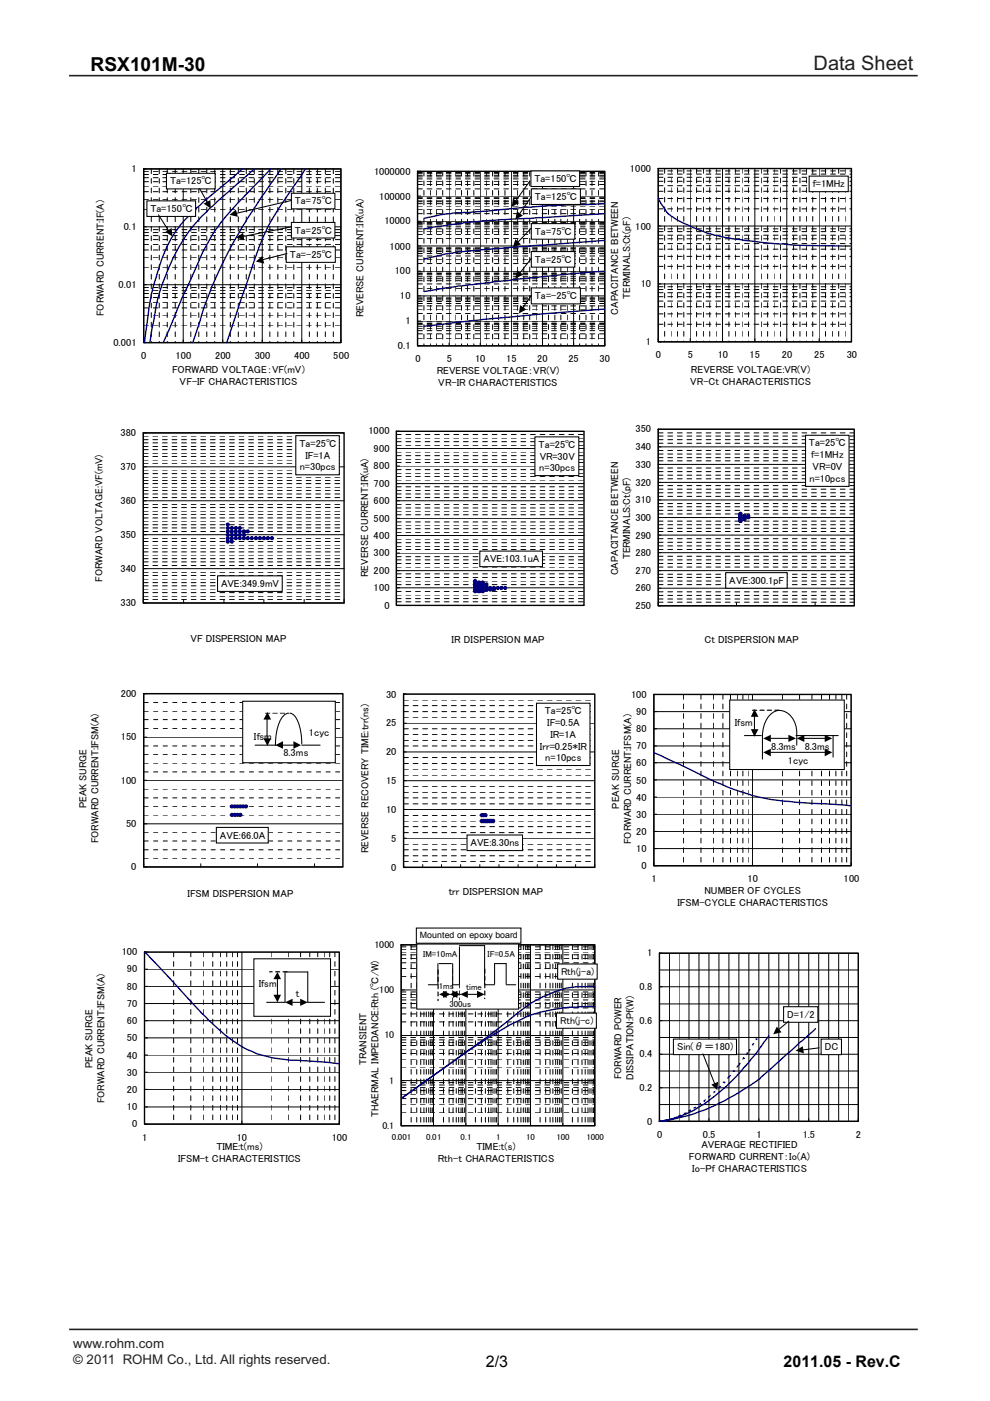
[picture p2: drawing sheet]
<svg xmlns="http://www.w3.org/2000/svg" width="210mm" height="297mm" viewBox="0 0 210 297" stroke-linecap="round" stroke-linejoin="round" font-family="sans-serif">
<path d="M14.6 16h180M14.7 281.9h180" fill="none" stroke="#231f20" stroke-width=".34"/>
<path d="M30.5 147.1h42.2v36.7h-42.2z" fill="#fff"/>
<g fill="none" stroke="#000" stroke-width=".21" stroke-dasharray="1 1 1 1 1 1 1 1" stroke-linecap="butt">
<path d="M30.5 159.9h42.2M30.5 158.2h42.2M30.5 154.4h42.2M30.5 152.6h42.2M30.5 150.8h42.2M30.5 148.9h42.2M30.5 178.3h42.2M30.5 176.4h42.2M30.5 172.8h42.2M30.5 170.9h42.2M30.5 169.2h42.2M30.5 167.3h42.2"/>
<path d="M30.5 163.7h42.2M30.5 161.8h42.2M30.5 181.9h42.2M30.5 180.2h42.2"/>
</g>
<path d="M30.5 156.3h42.2M72.7 147.1h-42.2v36.7h.7M30.5 174.7h42.2M30.5 165.4h42.2M30.5 183.1v.7h42.2M42.6 183.1v.7M54.6 183.1v.7M66.7 183.1v.7" fill="none" stroke="#000" stroke-width=".21"/>
<path d="M30.5 147.1h42.2v36.7h-42.2z" fill="none" stroke="#000" stroke-width=".29"/>
<g fill="#000080" stroke="#000080" stroke-width=".29">
<circle cx="49.2" cy="172.8" r=".29"/>
<circle cx="49.8" cy="172.8" r=".32"/>
<circle cx="50.4" cy="172.8" r=".31"/>
<circle cx="51" cy="172.8" r=".31"/>
<circle cx="49.2" cy="171" r=".29"/>
<circle cx="49.8" cy="171" r=".32"/>
<circle cx="50.4" cy="171" r=".31"/>
<circle cx="51" cy="171" r=".31"/>
<circle cx="51.6" cy="171" r=".31"/>
<circle cx="52.2" cy="171" r=".31"/>
</g>
<path d="M45.9 175.4h11v3.3h-11z" fill-rule="evenodd" fill="#fff" stroke="#000" stroke-width=".22"/>
<path d="M85.6 147.2h40.6v36.7h-40.6z" fill="#fff"/>
<g fill="none" stroke="#000" stroke-width=".21" stroke-dasharray="1 1 1 1 1 1 1 1">
<path d="M85.6 158.2h40.6M85.6 157h40.6M85.6 155.7h40.6M85.6 154.5h40.6M85.6 152.1h40.6M85.6 150.9h40.6M85.6 149.6h40.6M85.6 148.4h40.6M85.6 179h40.6M85.6 176.5h40.6M85.6 175.3h40.6M85.6 174.1h40.6"/>
<path d="M85.6 172.9h40.6M85.6 170.4h40.6M85.6 169.2h40.6M85.6 168h40.6M85.6 166.7h40.6M85.6 164.3h40.6M85.6 163.1h40.6M85.6 161.9h40.6M85.6 160.6h40.6M85.6 182.6h40.6M85.6 181.4h40.6M85.6 180.2h40.6"/>
</g>
<g fill="none" stroke="#000" stroke-width=".21">
<path d="M85.6 159.4h40.6M85.6 153.3h40.6M126.2 147.2h-40.6v36.7h.6M85.6 177.7h40.6M85.6 171.6h40.6M85.6 165.5h40.6M85.6 183.3v.6h40.6v-.6M89.7 183.3v.6M93.6 183.3v.6M97.7 183.3v.6M101.8 183.3v.6M105.8 183.3v.6"/>
<path d="M109.9 183.3v.6M114 183.3v.6M118 183.3v.6M122.1 183.3v.6"/>
</g>
<path d="M85.6 147.2h40.6v36.7h-40.6z" fill="none" stroke="#000" stroke-width=".29"/>
<g fill="#000080" stroke="#000080" stroke-width=".29">
<circle cx="102.2" cy="174.1" r=".33"/>
<circle cx="102.6" cy="174.1" r=".31"/>
<circle cx="103" cy="174.1" r=".31"/>
<circle cx="103.4" cy="174.1" r=".33"/>
<circle cx="103.8" cy="174.1" r=".33"/>
<circle cx="104.2" cy="174.1" r=".33"/>
<circle cx="104.6" cy="174.1" r=".31"/>
<circle cx="102.2" cy="172.8" r=".31"/>
<circle cx="102.6" cy="172.8" r=".28"/>
<circle cx="103" cy="172.8" r=".28"/>
</g>
<g fill="#fff" stroke="#000" stroke-width=".22">
<path d="M99.1 177h11.7v3.3h-11.7z" fill-rule="evenodd"/>
<path d="M113.8 149.1h11.3v13.2h-11.3z" fill-rule="evenodd"/>
</g>
<path d="M30.5 35.8h41.8v36.8h-41.8z" fill="#fff"/>
<g fill="none" stroke="#000" stroke-width=".21" stroke-dasharray="1 1 1 1 1 1 1 1">
<path d="M30.5 39.5h41.8M30.5 38.5h41.8M30.5 37.7h41.8M30.5 37h41.8M30.5 36.3h41.8M32.1 35.8v36.8M33.8 35.8v36.8M35.5 35.8v36.8M37.2 35.8v36.8M40.5 35.8v36.8M42.2 35.8v36.8M43.9 35.8v36.8"/>
<path d="M45.6 35.8v36.8M48.9 35.8v36.8M50.5 35.8v36.8M52.2 35.8v36.8M53.9 35.8v36.8M57.2 35.8v36.8M58.9 35.8v36.8M60.6 35.8v36.8M62.3 35.8v36.8M65.6 35.8v36.8M67.3 35.8v36.8M69 35.8v36.8"/>
<path d="M70.7 35.8v36.8M30.5 56.6h41.8M30.5 54.5h41.8M30.5 53h41.8M30.5 51.8h41.8M30.5 50.8h41.8M30.5 50h41.8M30.5 49.3h41.8M30.5 48.7h41.8M30.5 44.4h41.8M30.5 42.2h41.8M30.5 40.6h41.8"/>
<path d="M30.5 68.9h41.8M30.5 66.8h41.8M30.5 65.3h41.8M30.5 64.1h41.8M30.5 63.1h41.8M30.5 62.2h41.8M30.5 61.6h41.8M30.5 61h41.8"/>
</g>
<path d="M38.9 35.8v36.8M47.2 35.8v36.8M55.6 35.8v36.8M64 35.8v36.8M30.5 48.1h41.8M30.5 72.1v.5h41.8v-36.8h-41.8v36.8h.6M30.5 60.4h41.8" fill="none" stroke="#000" stroke-width=".21"/>
<path d="M30.5 35.8h41.8v36.8h-41.8z" fill="none" stroke="#000" stroke-width=".29"/>
<path d="M51.4 35.8l-1.7 1.5a79.2 79.2 0 0 0-11.7 10.8 28 28 0 0 0-4.9 10.7 69.4 69.4 0 0 0-2.5 13.8M53.9 35.8l-3.4 3.1a109.5 109.5 0 0 0-9.7 9.2 43.7 43.7 0 0 0-8.2 20l-.9 4.5M57.4 35.8l-5 5.2a59.4 59.4 0 0 0-7.3 8.6 74.9 74.9 0 0 0-5.1 10.8l-1.6 3.3-3.8 8.9M59.6 35.8l-2.1 3.1a114.6 114.6 0 0 0-9.5 15.3l-.9 1.8a70.9 70.9 0 0 0-4.7 12.1l-1.5 4.5M64.8 35.8l-1.6 2.4a59.1 59.1 0 0 0-8.4 14.6l-6.7 19.8" fill="none" stroke="#000080" stroke-width=".29"/>
<g fill="#fff" stroke="#000" stroke-width=".22">
<path d="M60.7 52.3h10.4v3.3h-10.4z" fill-rule="evenodd"/>
<path d="M35.3 36.7h10.3v3.3h-10.3z" fill-rule="evenodd"/>
<path d="M61.8 41h9.2v3.3h-9.2z" fill-rule="evenodd"/>
<path d="M61.8 47.2h9.2v3.3h-9.2z" fill-rule="evenodd"/>
</g>
<path d="M42.3 40l1.6 2.8M60.9 53.8l-5.1 1.2M61.8 42.5l-11.6 2.7M61.8 48.1l-10.2 2" fill="none" stroke="#000" stroke-width=".22"/>
<path d="M43.2 43.2l1.4-.8 .1 1.8zM48.7 45.6l1.3-1.2 .5 1.6zM50.1 50.4l1.5-1 .2 1.5zM54.3 55.5l1.3-1.2 .4 1.6z" fill="#000"/>
<path d="M31.2 42.6h10.3v3.3h-10.3z" fill-rule="evenodd" fill="#fff" stroke="#000" stroke-width=".22"/>
<path d="M33.6 45.6l2.1 3.3" fill="none" stroke="#000" stroke-width=".22"/>
<path d="M35.1 49.2l1.3-.9 .2 1.8z" fill="#000"/>
<path d="M88.6 36.3h39.7v37h-39.7z" fill="#fff"/>
<g fill="none" stroke="#000" stroke-width=".21" stroke-dasharray="1 1 1 1 1 1 1 1">
<path d="M88.6 39.1h39.7M88.6 38.4h39.7M88.6 37.9h39.7M88.6 37.5h39.7M88.6 37.2h39.7M88.6 36.8h39.7M88.6 36.6h39.7M89.9 36.3v37M91.3 36.3v37M92.5 36.3v37M93.9 36.3v37M96.5 36.3v37"/>
<path d="M97.9 36.3v37M99.1 36.3v37M100.5 36.3v37M103.1 36.3v37M104.5 36.3v37M105.7 36.3v37M107.1 36.3v37M109.7 36.3v37M111.1 36.3v37M112.4 36.3v37M113.7 36.3v37M116.3 36.3v37"/>
<path d="M117.7 36.3v37M119 36.3v37M120.3 36.3v37M122.9 36.3v37M124.3 36.3v37M125.6 36.3v37M126.9 36.3v37M88.6 59.5h39.7M88.6 59.1h39.7M88.6 58.7h39.7M88.6 58.3h39.7M88.6 58h39.7"/>
<path d="M88.6 57.7h39.7M88.6 55.9h39.7M88.6 54.9h39.7M88.6 54.3h39.7M88.6 53.8h39.7M88.6 53.3h39.7M88.6 53h39.7M88.6 52.7h39.7M88.6 52.4h39.7M88.6 50.5h39.7M88.6 49.7h39.7M88.6 49h39.7"/>
<path d="M88.6 48.5h39.7M88.6 48.1h39.7M88.6 47.7h39.7M88.6 47.4h39.7M88.6 47.2h39.7M88.6 45.3h39.7M88.6 44.4h39.7M88.6 43.7h39.7M88.6 43.2h39.7M88.6 42.8h39.7M88.6 42.4h39.7M88.6 42.1h39.7"/>
<path d="M88.6 41.8h39.7M88.6 40h39.7M88.6 71.7h39.7M88.6 70.8h39.7M88.6 70.1h39.7M88.6 69.6h39.7M88.6 69.2h39.7M88.6 68.8h39.7M88.6 68.6h39.7M88.6 68.2h39.7M88.6 66.5h39.7M88.6 65.5h39.7"/>
<path d="M88.6 64.9h39.7M88.6 64.3h39.7M88.6 63.9h39.7M88.6 63.6h39.7M88.6 63.2h39.7M88.6 63h39.7M88.6 61.1h39.7M88.6 60.2h39.7"/>
</g>
<path d="M95.2 36.3v37M101.9 36.3v37M108.5 36.3v37M115.1 36.3v37M121.7 36.3v37M88.6 57.5h39.7M88.6 52.2h39.7M88.6 46.9h39.7M88.6 41.6h39.7M88.6 72.7v.6h39.7v-37h-39.7v37h.6M88.6 68.1h39.7M88.6 62.7h39.7" fill="none" stroke="#000" stroke-width=".21"/>
<path d="M88.6 36.3h39.7v37h-39.7z" fill="none" stroke="#000" stroke-width=".29"/>
<path d="M128.3 57.5a510.5 510.5 0 0 0-30.3 3.1h-.7l-7.4 1.2M128.3 51l-27.6 2.1a65.1 65.1 0 0 0-10.8 1.8M128.3 45.3l-23.7 1.4a134.2 134.2 0 0 0-14.7 1.8M128.3 43.2a363.8 363.8 0 0 0-27.6 1.8 43.2 43.2 0 0 0-10.8 1.3M128.3 65.5l-13.2 1-12.7 1.2-12.5 1.5" fill="none" stroke="#000080" stroke-width=".29"/>
<g fill="#fff" stroke="#000" stroke-width=".22">
<path d="M112.7 40h10.4v3.3h-10.4z" fill-rule="evenodd"/>
<path d="M112.7 47.4h9.2v3.3h-9.2z" fill-rule="evenodd"/>
<path d="M112.7 53.3h9.2v3.3h-9.2z" fill-rule="evenodd"/>
<path d="M112.7 61h10.4v3.4h-10.4z" fill-rule="evenodd"/>
</g>
<path d="M112.6 41.8l-2.4 3.5M112.7 48.3l-2.8 3M112.7 54.8l-2.4 3M112.7 62.7l-1.8 2.5" fill="none" stroke="#000" stroke-width=".22"/>
<path d="M109.3 50.7l1.2 1.1-1.7 .6zM109.6 44.8l1.3 .9-1.6 .9zM109.7 57.3l1.3 1-1.7 .7zM110.3 64.7l1.3 .9-1.5 .9z" fill="#000"/>
<path d="M112.6 36.2h10.3v3.3h-10.3z" fill-rule="evenodd" fill="#fff" stroke="#000" stroke-width=".22"/>
<path d="M112.4 38.4l-3 4.2" fill="none" stroke="#000" stroke-width=".22"/>
<path d="M108.8 42.1l1.3 .9-1.6 .9z" fill="#000"/>
<path d="M139.6 35.7h41v36.8h-41z" fill="#fff"/>
<g fill="none" stroke="#000" stroke-width=".21" stroke-dasharray="1 1 1 1 1 1 1 1">
<path d="M139.6 39.4h41M139.6 38.4h41M139.6 37.6h41M139.6 36.9h41M139.6 36.2h41M141 35.7v36.8M142.3 35.7v36.8M143.7 35.7v36.8M145 35.7v36.8M147.7 35.7v36.8M149.2 35.7v36.8M150.5 35.7v36.8"/>
<path d="M151.9 35.7v36.8M154.6 35.7v36.8M156 35.7v36.8M157.4 35.7v36.8M158.7 35.7v36.8M161.5 35.7v36.8M162.8 35.7v36.8M164.2 35.7v36.8M165.5 35.7v36.8M168.3 35.7v36.8M169.7 35.7v36.8M171 35.7v36.8"/>
<path d="M172.4 35.7v36.8M175.1 35.7v36.8M176.5 35.7v36.8M177.9 35.7v36.8M179.2 35.7v36.8M139.6 56.5h41M139.6 54.4h41M139.6 52.8h41M139.6 51.6h41M139.6 50.6h41M139.6 49.9h41M139.6 49.1h41"/>
<path d="M139.6 48.5h41M139.6 44.3h41M139.6 42.1h41M139.6 40.6h41M139.6 68.7h41M139.6 66.5h41M139.6 65h41M139.6 63.8h41M139.6 62.9h41M139.6 62.1h41M139.6 61.4h41M139.6 60.8h41"/>
</g>
<path d="M146.4 35.7v36.8M153.2 35.7v36.8M160.1 35.7v36.8M166.9 35.7v36.8M173.7 35.7v36.8M139.6 47.9h41M139.6 71.8v.7h41v-36.8h-41v36.8h.6M139.6 60.2h41" fill="none" stroke="#000" stroke-width=".21"/>
<path d="M139.6 35.7h41v36.8h-41z" fill="none" stroke="#000" stroke-width=".29"/>
<path d="M139.6 42.1l.4 .6a9.2 9.2 0 0 0 3.1 3.6 37 37 0 0 0 12.3 4.3 144.8 144.8 0 0 0 25.2 1.6" fill="none" stroke="#000080" stroke-width=".29"/>
<path d="M171.6 37.3h8.3v3.3h-8.3z" fill-rule="evenodd" fill="#fff" stroke="#000" stroke-width=".22"/>
<path d="M30.4 91.8h42.6v36h-42.6z" fill="#fff"/>
<g fill="none" stroke="#000" stroke-width=".21" stroke-dasharray="1 1 1 1 1 1 1 1">
<path d="M30.4 99.7h42.6M30.4 98.2h42.6M30.4 97.5h42.6M30.4 96.8h42.6M30.4 96.1h42.6M30.4 95.3h42.6M30.4 94.7h42.6M30.4 93.9h42.6M30.4 93.2h42.6M30.4 92.5h42.6M30.4 119.9h42.6M30.4 119.1h42.6"/>
<path d="M30.4 118.4h42.6M30.4 117.7h42.6M30.4 117h42.6M30.4 116.2h42.6M30.4 115.6h42.6M30.4 114.8h42.6M30.4 114.1h42.6M30.4 112.7h42.6M30.4 111.9h42.6M30.4 111.3h42.6M30.4 110.5h42.6M30.4 109.8h42.6"/>
<path d="M30.4 109.1h42.6M30.4 108.4h42.6M30.4 107.6h42.6M30.4 106.9h42.6M30.4 105.5h42.6M30.4 104.7h42.6M30.4 104h42.6M30.4 103.3h42.6M30.4 102.5h42.6M30.4 101.9h42.6M30.4 101.2h42.6M30.4 100.4h42.6"/>
<path d="M30.4 127.1h42.6M30.4 126.4h42.6M30.4 125.6h42.6M30.4 124.9h42.6M30.4 124.2h42.6M30.4 123.5h42.6M30.4 122.8h42.6M30.4 122h42.6M30.4 121.3h42.6"/>
</g>
<path d="M30.4 99h42.6M73 91.8h-42.6v36h.7M30.4 113.4h42.6M30.4 106.2h42.6M30.4 120.6h42.6M30.4 127.1v.7h42.6v-.7M38.9 127.1v.7M47.5 127.1v.7M56 127.1v.7M64.5 127.1v.7" fill="none" stroke="#000" stroke-width=".21"/>
<path d="M30.4 91.8h42.6v36h-42.6z" fill="none" stroke="#000" stroke-width=".29"/>
<g fill="#000080" stroke="#000080" stroke-width=".29">
<circle cx="48.3" cy="114.8" r=".31"/>
<circle cx="49.1" cy="114.8" r=".31"/>
<circle cx="48.3" cy="114.1" r=".29"/>
<circle cx="49.2" cy="114.1" r=".29"/>
<circle cx="50" cy="114.1" r=".29"/>
<circle cx="50.9" cy="114.1" r=".29"/>
<circle cx="51.8" cy="114.1" r=".32"/>
<circle cx="52.5" cy="114.1" r=".29"/>
<circle cx="53.4" cy="114.1" r=".29"/>
<circle cx="54.3" cy="114.1" r=".32"/>
<circle cx="55.1" cy="114.1" r=".32"/>
<circle cx="56" cy="114.1" r=".32"/>
<circle cx="56.8" cy="114.1" r=".32"/>
<circle cx="57.7" cy="114.1" r=".31"/>
<circle cx="48.3" cy="113.4" r=".29"/>
<circle cx="49.2" cy="113.4" r=".29"/>
<circle cx="50" cy="113.4" r=".29"/>
<circle cx="50.9" cy="113.4" r=".29"/>
<circle cx="51.8" cy="113.4" r=".32"/>
<circle cx="48.3" cy="112.7" r=".29"/>
<circle cx="49.2" cy="112.7" r=".29"/>
<circle cx="50" cy="112.7" r=".29"/>
<circle cx="50.9" cy="112.7" r=".29"/>
<circle cx="51.8" cy="112.7" r=".32"/>
<circle cx="52.5" cy="112.7" r=".29"/>
<circle cx="48.3" cy="112" r=".29"/>
<circle cx="49.2" cy="112" r=".29"/>
<circle cx="50" cy="112" r=".29"/>
<circle cx="50.9" cy="112" r=".29"/>
<circle cx="48.3" cy="111.2" r=".28"/>
</g>
<g fill="#fff" stroke="#000" stroke-width=".22">
<path d="M46.1 122.1h13.8v3.3h-13.8z" fill-rule="evenodd"/>
<path d="M62.7 92.4h9.3v8.3h-9.3z" fill-rule="evenodd"/>
</g>
<path d="M84.1 91.4h39.8v37h-39.8z" fill="#fff"/>
<g fill="none" stroke="#000" stroke-width=".21" stroke-dasharray="1 1 1 1 1 1 1 1">
<path d="M84.1 99.6h39.8M84.1 98h39.8M84.1 97.4h39.8M84.1 96.6h39.8M84.1 95.8h39.8M84.1 94.4h39.8M84.1 93.6h39.8M84.1 92.9h39.8M84.1 92.1h39.8M84.1 119.5h39.8M84.1 118.7h39.8M84.1 118h39.8"/>
<path d="M84.1 116.5h39.8M84.1 115.8h39.8M84.1 115.1h39.8M84.1 114.3h39.8M84.1 112.9h39.8M84.1 112.1h39.8M84.1 111.3h39.8M84.1 110.7h39.8M84.1 109.1h39.8M84.1 108.4h39.8M84.1 107.7h39.8M84.1 106.9h39.8"/>
<path d="M84.1 105.5h39.8M84.1 104.7h39.8M84.1 104h39.8M84.1 103.2h39.8M84.1 101.8h39.8M84.1 101h39.8M84.1 100.3h39.8M84.1 127.6h39.8M84.1 126.9h39.8M84.1 126.2h39.8M84.1 125.4h39.8M84.1 124h39.8"/>
<path d="M84.1 123.2h39.8M84.1 122.4h39.8M84.1 121.7h39.8M84.1 120.2h39.8"/>
</g>
<path d="M84.1 98.8h39.8M84.1 95.1h39.8M123.9 91.4h-39.8v37h.7M84.1 117.3h39.8M84.1 113.5h39.8M84.1 109.9h39.8M84.1 106.2h39.8M84.1 102.5h39.8M84.1 124.6h39.8M84.1 121h39.8M84.1 128.4h39.8" fill="none" stroke="#000" stroke-width=".21"/>
<path d="M84.1 91.4h39.8v37h-39.8z" fill="none" stroke="#000" stroke-width=".29"/>
<g fill="#000080" stroke="#000080" stroke-width=".29">
<circle cx="100.8" cy="125.4" r=".31"/>
<circle cx="101.6" cy="125.4" r=".32"/>
<circle cx="102.4" cy="125.4" r=".31"/>
<circle cx="100.8" cy="125" r=".3"/>
<circle cx="101.6" cy="125" r=".31"/>
<circle cx="102.4" cy="125" r=".3"/>
<circle cx="103.2" cy="125" r=".28"/>
<circle cx="104" cy="125" r=".31"/>
<circle cx="104.8" cy="125" r=".3"/>
<circle cx="100.8" cy="124.7" r=".31"/>
<circle cx="101.6" cy="124.7" r=".32"/>
<circle cx="102.4" cy="124.7" r=".31"/>
<circle cx="103.2" cy="124.7" r=".29"/>
<circle cx="104" cy="124.7" r=".32"/>
<circle cx="104.8" cy="124.7" r=".31"/>
<circle cx="105.5" cy="124.7" r=".29"/>
<circle cx="106.4" cy="124.7" r=".32"/>
<circle cx="107.2" cy="124.7" r=".29"/>
<circle cx="100.8" cy="124.3" r=".31"/>
<circle cx="101.6" cy="124.3" r=".32"/>
<circle cx="102.4" cy="124.3" r=".31"/>
<circle cx="103.2" cy="124.3" r=".29"/>
<circle cx="100.8" cy="123.9" r=".31"/>
<circle cx="101.6" cy="123.9" r=".32"/>
<circle cx="102.4" cy="123.9" r=".31"/>
<circle cx="103.2" cy="123.9" r=".29"/>
<circle cx="100.8" cy="123.5" r=".33"/>
<circle cx="101.6" cy="123.5" r=".33"/>
<circle cx="102.4" cy="123.5" r=".33"/>
<circle cx="100.8" cy="123.2" r=".31"/>
</g>
<g fill="#fff" stroke="#000" stroke-width=".22">
<path d="M113.5 92.6h9.3v8.2h-9.3z" fill-rule="evenodd"/>
<path d="M101.8 116.8h13.3v3.3h-13.3z" fill-rule="evenodd"/>
</g>
<path d="M139.6 91h41.6v37.4h-41.6z" fill="#fff"/>
<g fill="none" stroke="#000" stroke-width=".21" stroke-dasharray="1 1 1 1 1 1 1 1">
<path d="M139.6 100h41.6M139.6 99.2h41.6M139.6 97.7h41.6M139.6 97h41.6M139.6 96.3h41.6M139.6 95.5h41.6M139.6 94h41.6M139.6 93.2h41.6M139.6 92.5h41.6M139.6 91.8h41.6M139.6 119.5h41.6M139.6 118.7h41.6"/>
<path d="M139.6 117.9h41.6M139.6 116.5h41.6M139.6 115.7h41.6M139.6 115h41.6M139.6 114.2h41.6M139.6 112.7h41.6M139.6 112h41.6M139.6 111.3h41.6M139.6 110.5h41.6M139.6 109h41.6M139.6 108.2h41.6M139.6 107.4h41.6"/>
<path d="M139.6 106.8h41.6M139.6 105.2h41.6M139.6 104.5h41.6M139.6 103.7h41.6M139.6 103h41.6M139.6 101.5h41.6M139.6 100.8h41.6M139.6 127.7h41.6M139.6 127h41.6M139.6 126.2h41.6M139.6 125.5h41.6M139.6 124h41.6"/>
<path d="M139.6 123.2h41.6M139.6 122.4h41.6M139.6 121.8h41.6M139.6 120.2h41.6"/>
</g>
<g fill="none" stroke="#000" stroke-width=".21">
<path d="M139.6 98.5h41.6M139.6 94.7h41.6M181.2 91h-41.6v37.4h.6M139.6 117.2h41.6M139.6 113.5h41.6M139.6 109.7h41.6M139.6 106h41.6M139.6 102.3h41.6M139.6 124.7h41.6M139.6 121h41.6M139.6 127.8v.6h41.6M156.2 127.8v.6"/>
<path d="M172.9 127.8v.6"/>
</g>
<path d="M139.6 91h41.6v37.4h-41.6z" fill="none" stroke="#000" stroke-width=".29"/>
<g fill="#000080" stroke="#000080" stroke-width=".29">
<circle cx="157.1" cy="110.5" r=".32"/>
<circle cx="157.1" cy="110.1" r=".32"/>
<circle cx="157.9" cy="110.1" r=".32"/>
<circle cx="157.1" cy="109.7" r=".32"/>
<circle cx="157.9" cy="109.7" r=".32"/>
<circle cx="158.7" cy="109.7" r=".29"/>
<circle cx="157.1" cy="109.4" r=".32"/>
<circle cx="157.9" cy="109.4" r=".32"/>
<circle cx="158.7" cy="109.4" r=".29"/>
<circle cx="157.1" cy="109" r=".33"/>
</g>
<g fill="#fff" stroke="#000" stroke-width=".22">
<path d="M153.9 121.4h13.1v3.3h-13.1z" fill-rule="evenodd"/>
<path d="M170.9 92.3h9.2v10.8h-9.2z" fill-rule="evenodd"/>
</g>
<path d="M138.7 147.2h41.8v36.4h-41.8z" fill="#fff"/>
<path d="M138.7 158.2h41.8M138.7 154.5h41.8M138.7 150.9h41.8M159.6 147.2v36.4M138.7 179.9h41.8M138.7 176.3h41.8M138.7 172.6h41.8M138.7 169h41.8M138.7 165.4h41.8M138.7 161.7h41.8M138.7 182.9v.7h41.8v-36.4h-41.8v36.4h.6" fill="none" stroke="#000" stroke-width=".21"/>
<g fill="none" stroke="#000" stroke-width=".21" stroke-dasharray="1 1 1 1 1 1 1 1">
<path d="M144.9 147.2v36.4M148.7 147.2v36.4M151.3 147.2v36.4M153.3 147.2v36.4M154.9 147.2v36.4M156.4 147.2v36.4M157.6 147.2v36.4M158.7 147.2v36.4M165.9 147.2v36.4M169.6 147.2v36.4M172.2 147.2v36.4M174.2 147.2v36.4"/>
<path d="M175.9 147.2v36.4M177.3 147.2v36.4M178.6 147.2v36.4M179.6 147.2v36.4"/>
</g>
<path d="M138.7 147.2h41.8v36.4h-41.8z" fill="none" stroke="#000" stroke-width=".29"/>
<path d="M138.7 159.6l5.2 2.4a92.3 92.3 0 0 0 15.7 6.7 68.6 68.6 0 0 0 15.7 1.7l5.2 .5" fill="none" stroke="#000080" stroke-width=".29"/>
<path d="M154.8 148.4h24.3v14.8h-24.3z" fill-rule="evenodd" fill="#fff" stroke="#000" stroke-width=".22"/>
<path d="M157.9 156h3.6M160 151.9v2.7M163.5 156.5h3.7M163.5 159.5h11.4M165.1 150.6a4.7 4.7 0 0 0-3.3 4.6l-.1 5.8M165.3 150.6a4.5 4.5 0 0 1 3.7 5.2M168.8 156h9M169 156v2M170.5 156.5h4.4M176.7 156v4.5" fill="none" stroke="#000" stroke-width=".22"/>
<path d="M159.3 154.6h1.6l-.9 1.6zM160 150.4l.9 1.6h-1.6zM161.9 156.5l1.6-.7v1.5zM161.9 159.5l1.6-.8v1.7zM167.2 155.8l1.6 .7-1.6 .8zM169 156.5l1.6-.7v1.5zM174.9 155.8l1.6 .7-1.6 .8zM174.9 158.7l1.6 .8-1.6 .9z" fill="#000"/>
<path d="M159.6 150.5h.9l.1 .2h-1.1zM161.2 150.5h.9l.1 .1-1.1 .1-.1-.1zM162.7 150.5h1v.2h-1.1zM164.3 150.5h1l.1 .1-1.1 .1z" fill="#000"/>
<path d="M30.6 201.8h41.4v36.5h-41.4z" fill="#fff"/>
<path d="M30.6 216.4h41.4M30.6 212.8h41.4M30.6 209.1h41.4M30.6 205.5h41.4M51.3 201.8v36.5M30.6 237.7v.6h41.4v-36.5h-41.4v36.5h.7M30.6 234.7h41.4M30.6 231h41.4M30.6 227.3h41.4M30.6 223.7h41.4M30.6 220h41.4" fill="none" stroke="#000" stroke-width=".21"/>
<g fill="none" stroke="#000" stroke-width=".21" stroke-dasharray="1 1 1 1 1 1 1 1">
<path d="M36.8 201.8v36.5M40.5 201.8v36.5M43.1 201.8v36.5M45.1 201.8v36.5M46.7 201.8v36.5M48.1 201.8v36.5M49.3 201.8v36.5M50.4 201.8v36.5M57.5 201.8v36.5M61.1 201.8v36.5M63.8 201.8v36.5M65.7 201.8v36.5"/>
<path d="M67.4 201.8v36.5M68.7 201.8v36.5M69.9 201.8v36.5M71 201.8v36.5"/>
</g>
<path d="M30.6 201.8h41.4v36.5h-41.4z" fill="none" stroke="#000" stroke-width=".29"/>
<path d="M30.7 201.9l2.9 3a216 216 0 0 0 13.1 13.6 23.3 23.3 0 0 0 16.2 6.3l6.4 .4 2.7 .4" fill="none" stroke="#000080" stroke-width=".29"/>
<path d="M53.8 203.3h16.3v12.2h-16.3z" fill-rule="evenodd" fill="#fff" stroke="#000" stroke-width=".22"/>
<path d="M58.8 207.6v3.4M60.5 206.1v6.4h-3.9M60.7 206.1h4.6v6.4h3.5M62.1 212.5h1.7" fill="none" stroke="#000" stroke-width=".22"/>
<path d="M58 210.9h1.6l-.8 1.6zM58.8 206.1l.8 1.5h-1.6zM60.5 212.5l1.6-.7v1.5zM63.7 211.8l1.6 .7-1.6 .8z" fill="#000"/>
<path d="M57.1 205.9h.6l.1 .3h-.7zM58.4 205.9h1v.2l-1 .1zM60 205.9h.9l.1 .2-1.1 .1v-.1z" fill="#000"/>
<g fill="none" stroke="#000" stroke-width=".21">
<path d="M139.9 220h42.1M139.9 212.9h42.1M139.9 205.7h42.1M139.9 216.4h42.1M139.9 209.2h42.1M142 202.1v35.6M144 202.1v35.6M146.1 202.1v35.6M148.3 202.1v35.6M150.4 202.1v35.6M152.5 202.1v35.6M154.6 202.1v35.6"/>
<path d="M156.7 202.1v35.6M158.8 202.1v35.6M161 202.1v35.6M163.1 202.1v35.6M165.2 202.1v35.6M167.3 202.1v35.6M169.4 202.1v35.6M171.5 202.1v35.6M173.7 202.1v35.6M175.8 202.1v35.6M177.9 202.1v35.6M179.9 202.1v35.6"/>
<path d="M182 202.1h-42.1v35.6h.6M182 202.1v35.6h-42.1v-.5M139.9 234.2h42.1M139.9 227.1h42.1M139.9 230.6h42.1M139.9 223.5h42.1"/>
</g>
<path d="M139.9 202.1h42.1v35.6h-42.1z" fill="none" stroke="#000" stroke-width=".29"/>
<path d="M173 218.1l-7 6.2a47.4 47.4 0 0 1-22 12.7l-2 .5-2.1 .2" fill="none" stroke="#000080" stroke-width=".29"/>
<g fill="#000080">
<path d="M139.7 237.7l.6-.1v.2l-.6 .1z"/>
<path d="M140.9 237.4l.6-.1v.4h-.6z"/>
<path d="M141.8 237.2l.6-.1v.3l-.6 .1z"/>
<path d="M143 236.9l.6-.2v.3l-.6 .2z"/>
<path d="M143.8 236.5l.6-.2 .1 .3-.6 .2z"/>
<path d="M145 236l.6-.2v.3l-.6 .2z"/>
<path d="M146 235.5l.6-.3v.3l-.6 .2z"/>
<path d="M147.1 234.8l.6-.2v.3l-.5 .2z"/>
<path d="M148.1 234.1l.6-.3v.3l-.5 .3z"/>
<path d="M149.2 233.3l.5-.3v.3l-.5 .3z"/>
<path d="M150.5 232.5v-.1v.3z"/>
<path d="M150.2 232.4l.5-.2 .1 .2-.6 .3z"/>
<path d="M151.5 231.6l.1-.1v.3z"/>
<path d="M151.3 231.5l.4-.3v.4l-.4 .2z"/>
<path d="M152.3 230.5h.4l-.2 .2-.3-.1z"/>
<path d="M152.7 230.2l.3 .1-.3 .5-.4-.1z"/>
<path d="M153.4 229.3l.4 .1-.2 .2-.4-.1z"/>
<path d="M153.6 229.4h.3l-.1 .3-.4-.1z"/>
<path d="M154.4 228.2h.4l-.3 .5h-.3z"/>
<path d="M154.8 227.9h.3l-.3 .5h-.3z"/>
<path d="M155.5 226.9h.4l-.3 .3h-.2z"/>
<path d="M155.5 227.2l.5-.1-.1 .1z"/>
<path d="M156.5 225.8h.3l-.3 .5h-.4z"/>
<path d="M156.8 225.3l.3 .1-.2 .5h-.4z"/>
<path d="M157.6 224.1h.3l-.3 .5h-.2z"/>
<path d="M158.4 223.1h.4l-.3 .6h-.3z"/>
<path d="M158.9 222.4h.4l-.3 .5h-.3z"/>
<path d="M159.7 221.1h.3l-.2 .6h-.4z"/>
<path d="M160.3 220.1l.3 .1-.1 .2h-.3z"/>
<path d="M160.4 220.1l.3 .1-.1 .4-.3-.1z"/>
</g>
<g fill="#000080">
<path d="M149.4 233.3l.1 .3z"/>
<path d="M157.6 224.4l.3 .1z"/>
</g>
<path d="M163.1 219.6a64.5 64.5 0 0 1-9.5 11.1 28.7 28.7 0 0 1-9.6 6l-2 .7-2.1 .3" fill="none" stroke="#000080" stroke-width=".29"/>
<g fill="#fff" stroke="#000" stroke-width=".22">
<path d="M174.2 220.3h4.3v3.3h-4.3z" fill-rule="evenodd"/>
<path d="M166.2 213.4h7.3v3.3h-7.3z" fill-rule="evenodd"/>
<path d="M142.8 220.3h13.4v3.3h-13.4z" fill-rule="evenodd"/>
</g>
<path d="M167.3 216.5l-2.1 1.8M149.1 223.4l2.5 6.3M173.7 222.2l-3.4 .4" fill="none" stroke="#000" stroke-width=".22"/>
<path d="M164.8 217.7l1 1.2-1.8 .4zM150.9 230l1.4-.6-.2 1.7zM168.7 222.8l1.6-1 .2 1.6z" fill="#000"/>
<path d="M51.5 148.7h19.6v13h-19.6z" fill-rule="evenodd" fill="#fff" stroke="#000" stroke-width=".22"/>
<path d="M54.1 158h4.5M56.6 152.5v4.1M59.9 158h2.3M61.2 151.2a2.3 2.3 0 0 0-1.8 1.6 11.8 11.8 0 0 0-1 5.2M61.5 151.2a2.14 2.14 0 0 1 1.6 1.5 11.9 11.9 0 0 1 .9 5M64 158h3.9" fill="none" stroke="#000" stroke-width=".22"/>
<path d="M55.9 156.5h1.6l-.8 1.7zM56.7 151l.8 1.6h-1.6zM58.4 158l1.6-.9v1.7zM62.2 157.1l1.6 .9-1.6 .7z" fill="#000"/>
<path d="M56.2 151.1h1.1v.2h-1.1zM57.7 151.2h1.2zM59.4 151.1h1.1v.2h-1.1z" fill="#000"/>
<path d="M85.1 200.3h41.1v38.4h-41.1z" fill="#fff"/>
<g fill="none" stroke="#000" stroke-width=".21" stroke-dasharray="1 1 1 1 1 1 1 1">
<path d="M85.1 220h41.1M85.1 216.7h41.1M85.1 215h41.1M85.1 213.7h41.1M85.1 212.8h41.1M85.1 212h41.1M85.1 211.4h41.1M85.1 210.8h41.1M85.1 210.3h41.1M85.1 207h41.1M85.1 205.3h41.1M85.1 204.1h41.1"/>
<path d="M85.1 203.2h41.1M85.1 202.4h41.1M85.1 201.8h41.1M85.1 201.3h41.1M85.1 200.7h41.1M87.2 200.3v38.4M88.4 200.3v38.4M89.2 200.3v38.4M89.9 200.3v38.4M90.4 200.3v38.4M90.9 200.3v38.4M91.4 200.3v38.4"/>
<path d="M91.7 200.3v38.4M94.1 200.3v38.4M95.2 200.3v38.4M96.1 200.3v38.4M96.8 200.3v38.4M97.3 200.3v38.4M97.8 200.3v38.4M98.1 200.3v38.4M98.6 200.3v38.4M100.8 200.3v38.4M102.1 200.3v38.4M103 200.3v38.4"/>
<path d="M103.6 200.3v38.4M104.1 200.3v38.4M104.6 200.3v38.4M105 200.3v38.4M105.3 200.3v38.4M107.7 200.3v38.4M109 200.3v38.4M109.8 200.3v38.4M110.5 200.3v38.4M111 200.3v38.4M111.4 200.3v38.4M111.8 200.3v38.4"/>
<path d="M112.2 200.3v38.4M114.6 200.3v38.4M115.7 200.3v38.4M116.7 200.3v38.4M117.3 200.3v38.4M117.9 200.3v38.4M118.3 200.3v38.4M118.7 200.3v38.4M119 200.3v38.4M121.4 200.3v38.4M122.6 200.3v38.4M123.4 200.3v38.4"/>
<path d="M124.1 200.3v38.4M124.7 200.3v38.4M125.1 200.3v38.4M125.6 200.3v38.4M125.9 200.3v38.4M85.1 235.8h41.1M85.1 234.1h41.1M85.1 232.9h41.1M85.1 232h41.1M85.1 231.2h41.1M85.1 230.5h41.1M85.1 230h41.1"/>
<path d="M85.1 229.5h41.1M85.1 226.2h41.1M85.1 224.5h41.1M85.1 223.4h41.1M85.1 222.4h41.1M85.1 221.7h41.1M85.1 221h41.1M85.1 220.5h41.1"/>
</g>
<path d="M85.1 219.5h41.1M85.1 209.9h41.1M91.9 200.3v38.4M98.8 200.3v38.4M105.7 200.3v38.4M112.5 200.3v38.4M119.4 200.3v38.4M85.1 238.2v.5h41.1v-38.4h-41.1v38.4h.7M85.1 229.1h41.1" fill="none" stroke="#000" stroke-width=".21"/>
<path d="M85.1 200.3h41.1v38.4h-41.1z" fill="none" stroke="#000" stroke-width=".29"/>
<path d="M126.2 209.1l-3.9 .1a19.4 19.4 0 0 0-7.2 2.1 43.7 43.7 0 0 0-8.6 6.1l-4.2 3.2-10.4 7.4M126.2 213.4a36.9 36.9 0 0 0-14.5 2.2l-1.9 .9a114.8 114.8 0 0 0-16.2 10.3l-1.7 1.2M91.9 228l-6.8 4.9" fill="none" stroke="#000080" stroke-width=".29"/>
<g fill="#fff" stroke="#000" stroke-width=".22">
<path d="M118.3 204.4h8.4v3.2h-8.4z" fill-rule="evenodd"/>
<path d="M118 214.8h8.5v3.2h-8.5z" fill-rule="evenodd"/>
<path d="M88.3 196.8h22.2v3.2h-22.2z" fill-rule="evenodd"/>
<path d="M88.4 200.2h21.6v13.8h-21.6z" fill-rule="evenodd"/>
</g>
<g fill="none" stroke="#000" stroke-width=".22">
<path d="M90.8 208.8h2.1M92.9 204.3v4.3M93.1 204.3h2.7M95.6 210.8h.1M96 204.3v4.5M96.2 208.8h1.3M97.5 200.7v7.9M97.5 200.5h5.3v8.1M97.6 210.8h.1M99.2 210.8h2.1M102.8 208.8h2.1M104.9 208.6v-4.3h2.5v4.3"/>
<path d="M107.4 208.8h2"/>
</g>
<g fill="#000">
<path d="M92.8 205.6l.2 .1v1l-.2-.1zM92.8 207.1l.2 .1v1h-.2zM92.8 208.7l.2-.1v.2v.9h-.2zM92.8 210.2l.2 .1v.9l-.1 .1zM92.8 211.8h.2v.5h-.2zM95.9 205.4h.2v1h-.2zM95.9 206.9h.2l-.1 1.1zM95.9 208.4h.2l-.1 1.1zM95.9 210l.2 .1v1h-.2zM95.9 211.5l.2 .1v.7h-.2zM97.4 205.4h.1v1h-.1zM97.4 206.9h.1v1.1z"/>
<path d="M97.4 208.4h.1v1.1zM97.4 210l.1 .1v1h-.1zM97.4 211.5l.1 .1v.5zM102.7 205.4l.1-.1 .2 .2-.1 .9h-.2zM102.7 206.9l.3 .1v.9l-.2 .1zM102.7 208.4l.3 .1-.1 1h-.2zM102.7 210.1h.3l-.1 1h-.2zM102.7 211.6l.2-.1 .1 .3h-.3z"/>
</g>
<path d="M94 210.1l1.6 .7-1.6 .8zM93.1 210.8l1.6-.7v1.5zM96.1 210.1l1.5 .7-1.5 .8zM95.4 210.8l1.6-.7v1.5zM97.6 210.8l1.6-.7v1.5zM101.2 210.1l1.6 .7-1.6 .8z" fill="#000"/>
<text font-size="4.2" fill="#231f20" x="172.6" y="14.9">Data Sheet</text>
<text font-size="4.1" x="19.2" y="15.2">RSX101M-30</text>
<g font-size="3.4">
<text x="103" y="289.8">2/3</text>
<text x="166.2" y="289.8">2011.05 - Rev.C</text>
</g>
<g font-size="2.8" fill="#231f20">
<text x="15.5" y="285.8">www.rohm.com</text>
<text x="15.5" y="289.2">© 2011 ROHM Co., Ltd. All rights reserved.</text>
</g>
<g font-size="2.2">
<text x="27.9" y="36.5">1</text>
<text x="36.1" y="39.1">Ta=125℃</text>
<text x="79.3" y="37">1000000</text>
<text x="113.4" y="38.6">Ta=150℃</text>
<text x="133.6" y="36.4">1000</text>
<text x="172.4" y="39.7">f=1MHz</text>
<text x="31.9" y="45">Ta=150℃</text>
<text x="62.6" y="43.3">Ta=75℃</text>
<text x="80.4" y="42.3">100000</text>
<text x="81.5" y="47.6">10000</text>
<text x="113.5" y="42.4">Ta=125℃</text>
<text x="26.2" y="48.8">0.1</text>
<text x="62.6" y="49.5">Ta=25℃</text>
<text x="82.6" y="52.9">1000</text>
<text x="113.5" y="49.8">Ta=75℃</text>
<text x="134.7" y="48.7">100</text>
<text x="61.5" y="54.7">Ta=-25℃</text>
<text x="83.7" y="58.2">100</text>
<text x="113.5" y="55.7">Ta=25℃</text>
<text x="25.1" y="61">0.01</text>
<text x="84.8" y="63.4">10</text>
<text x="113.5" y="63.4">Ta=-25℃</text>
<text x="133.7" y="63.4" transform="rotate(-90 133.7 63.4)">TERMINALS:Ct(pF)</text>
<text x="135.9" y="60.9">10</text>
<text x="22" y="67.1" transform="rotate(-90 22 67.1)">FORWARD CURRENT:IF(A)</text>
<text x="77.1" y="67.3" transform="rotate(-90 77.1 67.3)">REVERSE CURRENT:IR(uA)</text>
<text x="86" y="68.7">1</text>
<text x="131.1" y="66.7" transform="rotate(-90 131.1 66.7)">CAPACITANCE BETWEEN</text>
<text x="24" y="73.4">0.001</text>
<text x="30" y="76.1">0</text>
<text x="37.3" y="76.1">100</text>
<text x="45.6" y="76.1">200</text>
<text x="54" y="76.1">300</text>
<text x="62.4" y="76.1">400</text>
<text x="70.7" y="76.1">500</text>
<text x="84.4" y="74">0.1</text>
<text x="88.1" y="76.8">0</text>
<text x="94.7" y="76.8">5</text>
<text x="100.8" y="76.8">10</text>
<text x="107.4" y="76.8">15</text>
<text x="114" y="76.8">20</text>
<text x="120.6" y="76.8">25</text>
<text x="127.2" y="76.8">30</text>
<text x="137" y="73.2">1</text>
<text x="139.1" y="75.9">0</text>
<text x="145.9" y="75.9">5</text>
<text x="152.2" y="75.9">10</text>
<text x="159" y="75.9">15</text>
<text x="165.9" y="75.9">20</text>
<text x="172.7" y="75.9">25</text>
<text x="179.6" y="75.9">30</text>
<text x="36.5" y="79.2">FORWARD VOLTAGE：VF(mV)</text>
<text x="38.1" y="81.7">VF-IF CHARACTERISTICS</text>
<text x="92.6" y="79.2">REVERSE VOLTAGE：VR(V)</text>
<text x="93" y="81.8">VR-IR CHARACTERISTICS</text>
<text x="146.4" y="81.5">VR-Ct CHARACTERISTICS</text>
<text x="146.6" y="79.1">REVERSE VOLTAGE:VR(V)</text>
<text x="25.6" y="92.5">380</text>
<text x="63.5" y="94.7">Ta=25℃</text>
<text x="78.1" y="92.1">1000</text>
<text x="79.2" y="95.8">900</text>
<text x="114.2" y="95">Ta=25℃</text>
<text x="134.8" y="95.4">340</text>
<text x="134.8" y="91.7">350</text>
<text x="171.5" y="94.7">Ta=25℃</text>
<text x="25.6" y="99.6">370</text>
<text x="63.6" y="99.7">n=30pcs</text>
<text x="64.8" y="97.3">IF=1A</text>
<text x="79.2" y="99.5">800</text>
<text x="114.4" y="99.9">n=30pcs</text>
<text x="114.5" y="97.5">VR=30V</text>
<text x="134.8" y="99.2">330</text>
<text x="172" y="97.2">f=1MHz</text>
<text x="172.3" y="99.7">VR=0V</text>
<text x="25.6" y="106.8">360</text>
<text x="79.2" y="106.9">600</text>
<text x="79.2" y="103.2">700</text>
<text x="134.8" y="106.7">310</text>
<text x="134.8" y="103">320</text>
<text x="171.7" y="102.1">n=10pcs</text>
<text x="79.2" y="110.6">500</text>
<text x="134.8" y="110.4">300</text>
<text x="25.6" y="114.1">350</text>
<text x="79.2" y="117.9">300</text>
<text x="79.2" y="114.3">400</text>
<text x="102.5" y="119.2">AVE:103.1uA</text>
<text x="133.7" y="118.6" transform="rotate(-90 133.7 118.6)">TERMINALS:Ct(pF)</text>
<text x="134.8" y="117.9">280</text>
<text x="134.8" y="114.2">290</text>
<text x="21.8" y="123.4" transform="rotate(-90 21.8 123.4)">FORWARD VOLTAGE:VF(mV)</text>
<text x="25.6" y="121.3">340</text>
<text x="46.9" y="124.5">AVE:349.9mV</text>
<text x="78.1" y="122.3" transform="rotate(-90 78.1 122.3)">REVERSE CURRENT:IR(uA)</text>
<text x="79.2" y="125.4">100</text>
<text x="79.2" y="121.7">200</text>
<text x="131.1" y="122" transform="rotate(-90 131.1 122)">CAPACITANCE BETWEEN</text>
<text x="134.8" y="125.4">260</text>
<text x="134.8" y="121.7">270</text>
<text x="154.7" y="123.8">AVE:300.1pF</text>
<text x="25.6" y="128.5">330</text>
<text x="81.5" y="129">0</text>
<text x="134.8" y="129.2">250</text>
<text x="40.4" y="136.1">VF DISPERSION MAP</text>
<text x="95.8" y="136.4">IR DISPERSION MAP</text>
<text x="149.4" y="136.4">Ct DISPERSION MAP</text>
<text x="25.7" y="147.8">200</text>
<text x="81.9" y="147.9">30</text>
<text x="133.9" y="147.9">100</text>
<text x="65.5" y="156">1cyc</text>
<text x="81.9" y="154">25</text>
<text x="115.6" y="151.5">Ta=25℃</text>
<text x="116.1" y="153.9">IF=0.5A</text>
<text x="135" y="155.2">80</text>
<text x="135" y="151.6">90</text>
<text x="155.9" y="154">Ifsm</text>
<text x="25.7" y="157">150</text>
<text x="53.8" y="156.8">Ifsm</text>
<text x="60.1" y="160.4">8.3ms</text>
<text x="81.9" y="160.1">20</text>
<text x="114.5" y="158.9">Irr=0.25*IR</text>
<text x="115.7" y="161.4">n=10pcs</text>
<text x="116.8" y="156.5">IR=1A</text>
<text x="135" y="158.8">70</text>
<text x="163.6" y="159">8.3ms</text>
<text x="167.1" y="162">1cyc</text>
<text x="170.7" y="159">8.3ms</text>
<text x="25.7" y="166.2">100</text>
<text x="81.9" y="166.2">15</text>
<text x="135" y="166.1">50</text>
<text x="135" y="162.5">60</text>
<text x="18.4" y="171.4" transform="rotate(-90 18.4 171.4)">PEAK SURGE</text>
<text x="81.9" y="172.4">10</text>
<text x="131.3" y="171.5" transform="rotate(-90 131.3 171.5)">PEAK SURGE</text>
<text x="135" y="173.4">30</text>
<text x="135" y="169.8">40</text>
<text x="20.9" y="178.8" transform="rotate(-90 20.9 178.8)">FORWARD CURRENT:IFSM(A)</text>
<text x="26.8" y="175.3">50</text>
<text x="46.7" y="177.8">AVE:66.0A</text>
<text x="83" y="178.5">5</text>
<text x="99.8" y="179.4">AVE:8.30ns</text>
<text x="133.9" y="179" transform="rotate(-90 133.9 179)">FORWARD CURRENT:IFSM(A)</text>
<text x="135" y="177">20</text>
<text x="27.9" y="184.5">0</text>
<text x="78.1" y="180.9" transform="rotate(-90 78.1 180.9)">REVERSE RECOVERY TIME:trr(ns)</text>
<text x="83" y="184.6">0</text>
<text x="135" y="180.6">10</text>
<text x="136.1" y="184.2">0</text>
<text x="39.8" y="190.2">IFSM DISPERSION MAP</text>
<text x="95.2" y="189.7">trr DISPERSION MAP</text>
<text x="138.2" y="187">1</text>
<text x="149.4" y="189.5">NUMBER OF CYCLES</text>
<text x="158.6" y="187">10</text>
<text x="178.9" y="187">100</text>
<text x="143.7" y="192">IFSM-CYCLE CHARACTERISTICS</text>
<text x="25.8" y="202.5">100</text>
<text x="137.2" y="202.8">1</text>
<text x="26.9" y="209.8">80</text>
<text x="26.9" y="206.2">90</text>
<text x="54.9" y="209.3">Ifsm</text>
<text x="135.6" y="210">0.8</text>
<text x="26.9" y="213.5">70</text>
<text x="62.7" y="211.4">t</text>
<text x="167" y="215.7">D=1/2</text>
<text x="26.9" y="220.8">50</text>
<text x="26.9" y="217.2">60</text>
<text x="135.6" y="217.1">0.6</text>
<text x="19.6" y="226.5" transform="rotate(-90 19.6 226.5)">PEAK SURGE</text>
<text x="26.9" y="224.5">40</text>
<text x="77.7" y="225.8" transform="rotate(-90 77.7 225.8)">TRANSIENT</text>
<text x="135.6" y="224.2">0.4</text>
<text x="143.6" y="222.7">Sin(θ＝180)</text>
<text x="174.9" y="222.7">DC</text>
<text x="22.2" y="233.9" transform="rotate(-90 22.2 233.9)">FORWARD CURRENT:IFSM(A)</text>
<text x="26.9" y="231.7">20</text>
<text x="26.9" y="228.1">30</text>
<text x="131.8" y="228.8" transform="rotate(-90 131.8 228.8)">FORWARD POWER</text>
<text x="134.4" y="229" transform="rotate(-90 134.4 229)">DISSIPATION:Pf(W)</text>
<text x="135.6" y="231.3">0.2</text>
<text x="26.9" y="235.4">10</text>
<text x="28" y="239">0</text>
<text x="80.3" y="236.9" transform="rotate(-90 80.3 236.9)">THAERMAL IMPEDANCE:Rth (℃/W)</text>
<text x="137.2" y="238.5">0</text>
<text x="30.1" y="241.8">1</text>
<text x="45.9" y="243.8">TIME:t(ms)</text>
<text x="50.2" y="241.8">10</text>
<text x="70.4" y="241.8">100</text>
<text x="101.1" y="243.8">TIME:t(s)</text>
<text x="139.4" y="241.3">0</text>
<text x="148.8" y="243.5">AVERAGE RECTIFIED</text>
<text x="149.1" y="241.3">0.5</text>
<text x="160.4" y="241.3">1</text>
<text x="170.3" y="241.3">1.5</text>
<text x="181.5" y="241.3">2</text>
<text x="37.8" y="246.3">IFSM-t CHARACTERISTICS</text>
<text x="92.9" y="246.3">Rth-t CHARACTERISTICS</text>
<text x="146.1" y="246">FORWARD CURRENT：Io(A)</text>
<text x="146.8" y="248.5">Io-Pf CHARACTERISTICS</text>
</g>
<g font-size="2.1">
<text x="79.4" y="201">1000</text>
<text x="119" y="206.7">Rth(j-a)</text>
<text x="80.4" y="210.6">100</text>
<text x="81.5" y="220.1">10</text>
<text x="118.8" y="217.1">Rth(j-c)</text>
<text x="82.6" y="229.8">1</text>
<text x="81.1" y="239.4">0.1</text>
</g>
<g font-size="1.8">
<text x="89.1" y="199">Mounted on epoxy board</text>
<text x="89.7" y="202.9">IM=10mA</text>
<text x="103.4" y="202.9">IF=0.5A</text>
<text x="93" y="209.6">1ms</text>
<text x="98.9" y="209.8">time</text>
<text x="95.3" y="213.5">300us</text>
<text x="83.1" y="241.7">0.001</text>
<text x="90.4" y="241.7">0.01</text>
<text x="97.7" y="241.7">0.1</text>
<text x="105.2" y="241.7">1</text>
<text x="111.6" y="241.7">10</text>
<text x="118" y="241.7">100</text>
<text x="124.4" y="241.7">1000</text>
</g>
</svg>
